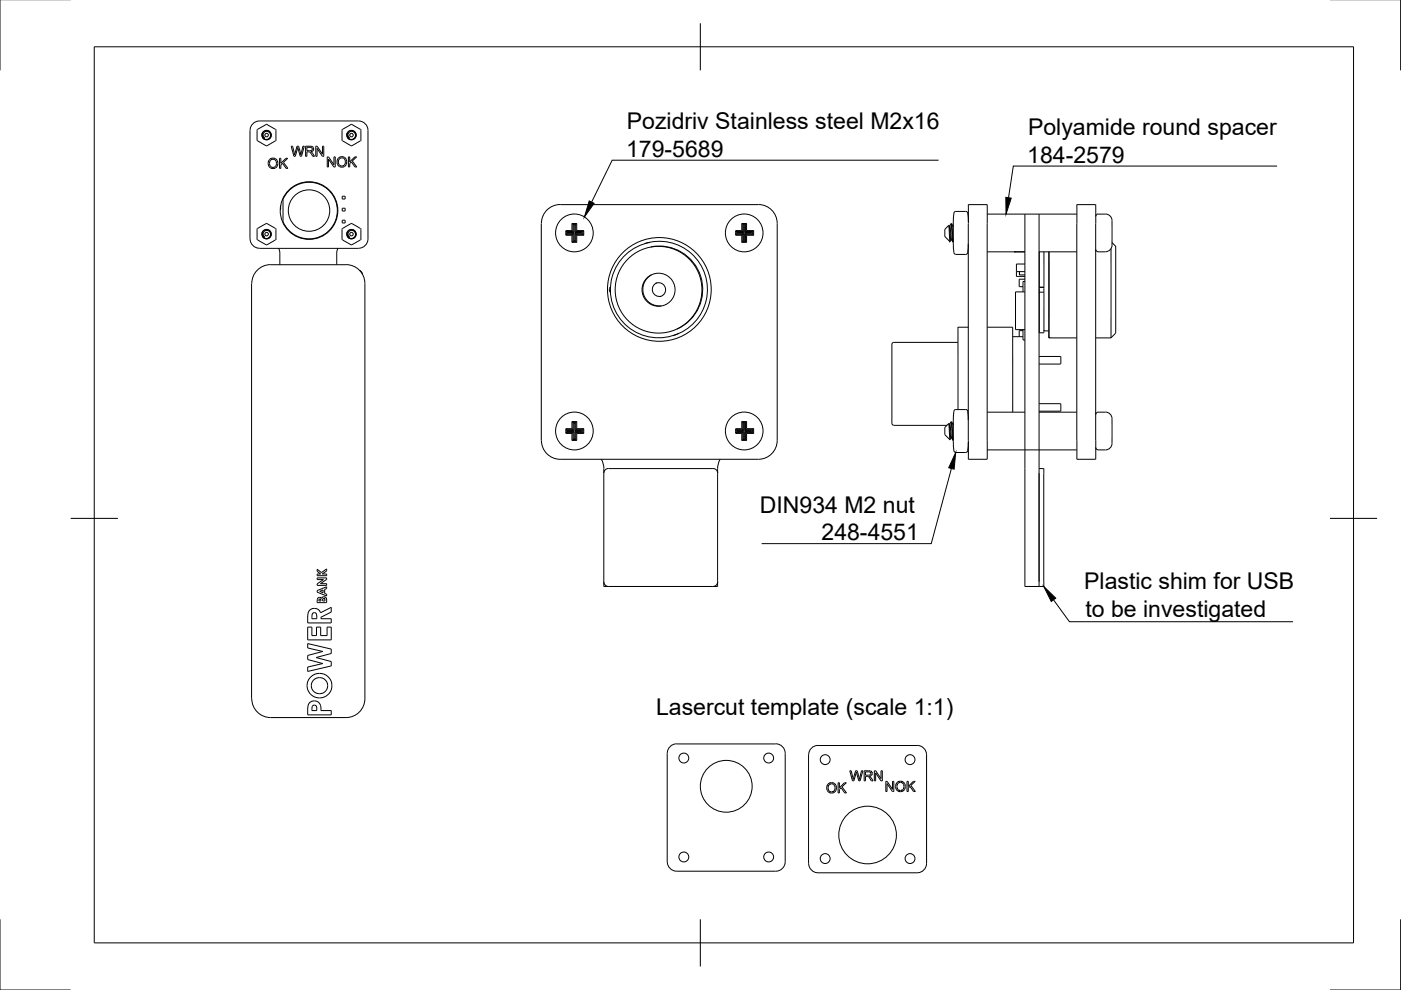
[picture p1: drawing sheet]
<svg xmlns="http://www.w3.org/2000/svg" width="297mm" height="210mm" viewBox="0 0 297 210" stroke-linecap="round" stroke-linejoin="round" font-family="sans-serif">
<!-- layer: Visible -->
<g fill="none" stroke="#000" stroke-width=".21">
<path d="M53.6 26.2l.9-.5 .5-.1h21a2 2 0 0 1 2 2.1v22.9a2.04 2.04 0 0 1-2 2.1l-21-.1a2 2 0 0 1-2-2v-23l.1-.5zM55.7 28.2v.9M55.8 28.5l.2-.4 .3-.2h.4l.5 .3 .2 .6-.5 .7h-.8l-.5-.4 .4 .4 .7 .1 .4-.2 .3-.4v-.7l-.6-.6h-.5l-.4 .2-.3 .3v.5l.2 .3 .3 .3M55.8 28.5v.3l.4 .5M56.4 26.4l-1.3 .8a.86 .86 0 0 0-.6 1.2v.8a.84 .84 0 0 0 .8 1l1.1 .7M56.4 26.4l1.6 .8a.86 .86 0 0 1 .5 1.2v.8a.85 .85 0 0 1-.8 1l-1.3 .7M57.3 33.7l.9-.2 .6 .5 .1 .9-.5 .7-.8 .1-.6-.4-.1-.9zM57.4 34l.5-.2 .6 .3 .1 .8-.4 .5-.5 .1-.5-.4-.1-.6zM59.3 33.6h.2v1l1.1-1h.4l-.9 .8 .9 1.3h-.3l-.8-1.1-.4 .4v.7h-.2zM61.7 31h.3l.5 1.8 .5-1.8h.3l.5 1.8 .4-1.8h.3l-.6 2.1h-.3l-.5-1.8-.5 1.8h-.3zM64.8 31h1.2l.3 .2 .2 .6-.6 .4 .8 .9h-.4l-.5-.7-.3-.2h-.4v.9h-.3zM65.1 31.2l.9 .1 .2 .4-.3 .2-.8 .1z"/>
<path d="M67 31h.2l1.2 1.7v-1.7h.2v2.1h-.3l-1.1-1.6v1.6h-.2zM69.4 33.3h.3l1.1 1.6v-1.6h.3v2.1h-.3l-1.2-1.7v1.7h-.2zM71.8 33.5l.5-.3h.5l.4 .3 .3 .5v.5l-.4 .7-.7 .2-.7-.3-.2-.9zM72 33.7l.5-.2 .6 .3 .1 .8-.4 .5-.5 .1-.5-.4v-.7zM72.5 27.5l1.5-.8a.74 .74 0 0 1 1.2 0l.8 .5a.86 .86 0 0 1 .5 1.2v.8a.85 .85 0 0 1-.8 1l-.6 .4a.85 .85 0 0 1-1.4-.1l-.6-.4a.84 .84 0 0 1-.6-1.2zM73.7 28.2v.9M73.9 33.3h.2v1l1.1-1h.4l-.9 .8 .9 1.3h-.3l-.8-1.1-.4 .4v.7h-.2zM74.2 29.3a.75 .75 0 0 1-.3-1l.4-.4 .4-.1 .4 .3 .2 .3v.6l-.5 .5h-.7l-.5-.4 .3 .3 .5 .2 .8-.2 .3-.5v-.5l-.6-.6-.5-.1-.4 .2-.3 .2-.1 .4 .2 .6 .3 .2M55.6 49.2v.6l.5 .5M55.6 49.2l.5-.4 .7-.1 .5 .4 .2 .7-.4 .6-.4 .2h-.4l-.4-.2-.3-.3 .5 .4h.7l.5-.5v-.7l-.4-.3-.4-.2-.5 .3-.2 .4M55.7 49.2v.9M55.8 49.5v.3l.4 .5"/>
<path d="M56.4 47.4l-1.3 .8a.86 .86 0 0 0-.6 1.2v.8a.86 .86 0 0 0 .8 1.1l1.1 .6M56.4 47.4l1.6 .8a.86 .86 0 0 1 .5 1.2v.8a.87 .87 0 0 1-.8 1.1l-1.3 .6M59.1 52.6l.2 .8v2.7M59.5 43.6l-.1 .9M71.7 52.6l-.3 .8v2.7M72.5 48.5l1.5-.8a.87 .87 0 0 1 1.3 .1l.7 .4a.86 .86 0 0 1 .5 1.2v.8a.87 .87 0 0 1-.8 1.1l-.6 .3a.85 .85 0 0 1-1.4-.1l-.6-.4a.86 .86 0 0 1-.6-1.2zM72.6 41.6h.6v.6h-.6zM72.6 44.1h.6v.6h-.6zM72.6 46.7h.6v.6h-.6zM73.7 49.2v.9M73.9 48.9l.6-.2 .7 .2 .3 .5-.1 .6-.6 .6-.7-.1-.5-.4 .5 .4h.7l.4-.3 .2-.7-.3-.4-.5-.3-.4 .1-.4 .4a.78 .78 0 0 0 .3 1l-.3-.2-.2-.4v-.5zM76.2 57.3l.5 .4 .2 .5"/>
<path d="M114.8 47.4v46M118.8 43.4h42M118.8 43.4a4 4 0 0 0-4 4M120.2 49.5l-.2 .2h1.5M120.2 49.3h1.5M120.2 49.5h1.5M120.2 49.3v.2M121.3 48.9h-1.3v1h1.3M121.3 47.4v1.5M121.3 49.9v1.5M121.3 51.4h1M121.3 47.4h1"/>
<path d="M121.3 47.4l.2 .2M121.3 48.9l.2 .2M121.5 49.7l-.2 .2M121.5 51.2l-.2 .2M121.5 47.6v1.5M121.5 49.7v1.5M121.5 51.2h.6M121.5 49.1h-1.5l.2 .2M121.5 47.6h.6M121.5 49.1l.2 .2M121.5 47.6l.2 .2M121.7 47.8v1.5"/>
<path d="M121.7 49.5v1.5M121.7 47.8h.2M121.7 51h.2M121.7 51l-.2 .2M121.7 49.5l-.2 .2M121.9 49.3h1.5M121.9 49.5l.2 .2M121.9 47.8v1.5M121.9 49.5v1.5M121.9 49.5h1.5M121.9 51l.2 .2M122.1 49.1h1.5v.6h-1.5"/>
<path d="M122.1 51.2l.2 .2M122.1 47.6v1.5M122.1 49.7v1.5M122.1 49.7l.2 .2M122.1 47.6l-.2 .2M122.1 49.1l-.2 .2M122.3 49.9h1.5M122.3 47.4v1.5M122.3 49.9v1.5M122.3 48.9h1.5M122.3 48.9l-.2 .2M122.3 47.4l-.2 .2"/>
<path d="M123.4 49.5l.4 .4M123.4 49.3v.2M123.8 48.9v1M123.8 48.9l-.4 .4M136.6 51.7a10.2 10.2 0 0 1 12.9 6.6 10.2 10.2 0 0 1-6.7 12.8M137.8 51.4a10.2 10.2 0 0 0-7.9 13.1 10.2 10.2 0 0 0 14 6.2M138 52.3a9.2 9.2 0 0 1 10.6 6.3 9.2 9.2 0 0 1-5.1 11.2M138.1 58.3a3.5 3.5 0 0 0-1.6 4.1 3.5 3.5 0 0 0 3.7 2.4M139.3 60a1.49 1.49 0 0 0-.9 1.8 1.49 1.49 0 0 0 1.8 1M156.2 49.5l-.2 .2h1.5M156.2 49.3h1.5M156.2 49.5h1.5"/>
<path d="M156.2 49.3v.2M157.3 48.9h-1.3v1h1.3M157.3 51.4h1M157.3 47.4h1M157.3 47.4v1.5M157.3 49.9v1.5M157.3 47.4l.2 .2M157.3 48.9l.2 .2M157.5 51.2h.6M157.5 49.1h-1.5l.2 .2M157.5 47.6h.6M157.5 47.6v1.5"/>
<path d="M157.5 49.7v1.5M157.5 49.7l-.2 .2M157.5 51.2l-.2 .2M157.5 49.1l.2 .2M157.5 47.6l.2 .2M157.7 47.8h.2M157.7 51h.2M157.7 47.8v1.5M157.7 49.5v1.5M157.7 51l-.2 .2M157.7 49.5l-.2 .2M157.9 49.3h1.5"/>
<path d="M157.9 49.5h1.5M157.9 47.8v1.5M157.9 49.5v1.5M157.9 49.5l.2 .2M157.9 51l.2 .2M158.1 49.7h1.5M158.1 49.1h1.5M158.1 47.6v1.5M158.1 49.7v1.5M158.1 51.2l.2 .2M158.1 49.7l.2 .2M158.1 47.6l-.2 .2"/>
<path d="M158.1 49.1l-.2 .2M158.3 49.9h1.5M158.3 48.9h1.5M158.3 47.4v1.5M158.3 49.9v1.5M158.3 48.9l-.2 .2M158.3 47.4l-.2 .2M159.4 49.3v.2M159.4 49.5l.2 .2M159.6 49.1v.6M159.6 49.7l.2 .2M159.6 49.1l-.2 .2"/>
<path d="M159.8 48.9v1M159.8 48.9l-.2 .2M160.8 43.4a4 4 0 0 1 4 4v46a4 4 0 0 1-4 4M201.1 47.8l-.8 .9v1.4l1.1 1.1M201.1 47.8l.3 3.4 .2-.3M201.2 47.8v.1M201.2 47.9l.4 3M201.2 47.9h.2M201.4 47.9l.2-.5 .5 3.9M201.4 47.9l.4 2.9M201.6 50.9h.2M201.6 47.4l.2 .3 .3 3.4"/>
<path d="M201.8 50.9l.2 .4M201.8 47.5l.2 .4M202 47.9l.1 .3M202 47.9h.1M202.6 53.9h2.2M205.3 43.4h4M205.3 47.4v46M205.3 51.7l-.1 1.9-.4 .3M205.3 43.4v4M205.3 47.1l-.1-1.6-.2-.6-2.4-.1-.3 .2-.2 2.1v4.6l.2 1.9 .3 .3M209.3 45.4h19M209.3 53.4h8"/>
<path d="M209.3 43.4v54h-4v-4M215.1 53.4h.1M215.5 57.6h1.8M216.1 58.2l.1-.6-.1 .7h1.2M217.3 45.4v50M217.3 56h-1.8v2.6h1.8M217.3 59.2h-1.2v1.6h.8M217.3 59.7h-.4v2.2M220.3 45.4v50M220.3 53.4h8M220.3 53.4v7.5M221.3 53.4v7.3"/>
<path d="M228.3 43.4h4M228.3 47.4v46M228.3 43.4v4M232.3 43.4v54h-4v-4M232.3 52.9l.3 .4 .2 .1h1.6M234.4 45.4h-1.6l-.4 .2-.1 .3M234.4 45.4a1.51 1.51 0 0 1 1.4 1.9v4.7M235.6 52.7v18.9M235.8 51.4l.7 .8v18.4M235.8 52a1.41 1.41 0 0 1-1.4 1.4M236.5 52.2v.1M53.3 60.1v88"/>
<path d="M53.4 60.1a4 4 0 0 1 4-4h16a4 4 0 0 1 4 4v88a4 4 0 0 1-4 4h-16a4 4 0 0 1-4-4M129.2 61.1v.6l.2 .2M129.4 61.9h.1M129.4 60.9h.1M129.4 60.9l-.2 .2M139 60.1a1.49 1.49 0 0 1 2 .9 1.49 1.49 0 0 1-1.1 1.9M189.1 73v16.8M203.1 72.6h-13.6l-.4 .4M203.1 69.4h2.2M203.1 69.4v17.4M209.3 69.4h5.4M214.7 71.4h2.2"/>
<path d="M214.7 69.4v18M216.9 70.1h-.8v1.3M216.9 69.9v2.2h.4M217.3 61.9h-2v8h2M220.3 75.6h4.6v.8v.8h-4.6M220.3 61.9h.1M220.3 70.5h.1M220.3 61.1v.8M220.3 61.9h1M220.3 61.9v8.7h1M221.3 60.9h-1M221.3 60.9h-1v.2"/>
<path d="M221.3 61.1v.6M221.3 60.7v.4M221.3 62.1v8.5M221.3 61.7v.4M221.3 70l.2 .1M221.5 70.2h.9M222.4 71.6h.1M222.4 71.6h5.9M222.4 71.6v-18.2v18.2M232.3 71.6h3.2M236.5 70.6l-1 1M114.8 93.4a4 4 0 0 0 4 4h42"/>
<path d="M120.2 91.5l-.2 .2h1.5v1.5M120.2 91.3v.2M120.2 91.3h1.5M120.2 91.5h1.5M121.3 89.4v1.5M121.3 91.9v1.5M121.3 90.9h-1.3v1h1.3M121.3 93.4h1M121.3 90.9l.4 .4M121.3 89.4h1M121.3 89.4l.4 .4M121.5 93.2l-.2 .2"/>
<path d="M121.5 93.2h.6M121.7 89.8v1.5M121.7 91.5v1.5M121.7 91.5l-.4 .4M121.7 89.8h.2M121.7 93h.2M121.7 93l-.2 .2M121.9 89.8v1.5M121.9 91.5v1.5M121.9 91.5l.4 .4M121.9 91.3h1.5M121.9 91.5h1.5"/>
<path d="M121.9 93l.2 .2M122.1 93.2l.2 .2M122.3 89.4v1.5M122.3 91.9v1.5M122.3 91.9h1.5M122.3 90.9l-.4 .4M122.3 90.9h1.5M122.3 89.4l-.4 .4M123.4 91.3v.2M123.4 91.5l.2 .2M123.6 91.1v.6M123.6 91.1h-1.5v-1.5h-.6v1.5h-1.5l.2 .2"/>
<path d="M123.6 91.7h-1.5v1.5M123.6 91.7l.2 .2M123.6 91.1l-.2 .2M123.8 90.9v1M123.8 90.9l-.2 .2M127.5 97.4l.4 1.1 .1 .9M152.7 97.4l-.4 .7-.2 1.3v24.9h-24.1v-24.9M156.2 91.5l-.2 .2h1.5v1.5M156.2 91.3l-.2-.2h1.5v-1.5h.6v1.5h1.5v.6h-1.5v1.5M156.2 91.3h1.5M156.2 91.5h1.5M156.2 91.3v.2"/>
<path d="M157.3 90.9h-1.3v1h1.3M157.3 93.4h1M157.3 89.4h1M157.3 89.4l.4 .4M157.3 89.4v1.5M157.3 91.9v1.5M157.3 90.9l.4 .4M157.5 93.2h.6M157.5 93.2l-.2 .2M157.7 89.8h.2M157.7 93h.2M157.7 91.5l-.4 .4"/>
<path d="M157.7 89.8v1.5M157.7 91.5v1.5M157.7 93l-.2 .2M157.9 91.3h1.5M157.9 91.5h1.5M157.9 91.5l.4 .4M157.9 89.8v1.5M157.9 91.5v1.5M157.9 93l.2 .2M158.1 93.2l.2 .2M158.3 91.9h1.5M158.3 90.9h1.5"/>
<path d="M158.3 90.9l-.4 .4M158.3 89.4v1.5M158.3 91.9v1.5M158.3 89.4l-.4 .4M159.4 91.5l.4 .4M159.4 91.3v.2M159.8 90.9v1M159.8 90.9l-.4 .4M189.1 89.8l.4 .4h11.3M201.1 89.8l-.8 .8v1.5l1.1 1.1M201.1 89.8l.3 3.4M201.2 89.8l.4 3.1"/>
<path d="M201.2 89.9h.2M201.4 89.9l.4 3M201.6 89.5l.5 3.8M201.6 89.5l-.2 .4M201.6 92.9h.2M201.6 89.5h.2M201.6 92.9l-.2 .3M201.8 89.5l.3 3.6M201.8 89.5l.3 .7M201.8 92.9l.2 .4M202 89.9h.1M202.1 93.7l.2 1.9 .2 .3h2.3l.4-.3"/>
<path d="M205.2 87.2l.1 1.9M205.2 87.2l-.4-.4h-2.2l-.3 .2-.2 2.1v4.6M205.3 93.7l-.1 1.9M209.3 95.4h19M209.3 87.4h8M217.3 95.4v28.9h4v-24.9l-1-.1M220.3 85.6h4.6v.8v.8h-4.6M220.3 87.4h8M220.3 95.4v28.9M232.3 94.9l.3 .4 .2 .1M232.8 95.4h1.6M234.4 87.4h-1.6l-.4 .2-.1 .3"/>
<path d="M234.4 87.4a1.51 1.51 0 0 1 1.4 1.9v1.3a11 11 0 0 1-.3 4.2l-.7 .5-.4 .1M128 100.3a.97 .97 0 0 1 1-1h22.2a1.01 1.01 0 0 1 1 1M65.2 133h.9v1.8h1v-1.8h.9v1.8h1.3v-1.8h.9v2.7h-5zM65.2 136.5l5 1.1v.9l-3.2 .9 3.2 .9v.9l-5 1.2v-1l3.2-.7-3.2-.9v-.8l3.2-.9-3.2-.7zM65.6 129.4l.6-.4h.8l.5 .3 .5 .6 2.2-1.1v1l-2.1 1.1v.3h2.1v.9h-5l.1-1.9zM66.3 130l.2-.1 .5 .1 .2 1.2h-1.1zM67.2 125.2l2.1-.8v.4l-.5 .2v.8l.5 .2v.4l-2.1-.8zM67.2 120.7l.9 .7 1.2-.8v.4l-1 .7h1v.4h-2.1v-.4h.8l-.8-.6zM67.2 122.5h2.1v.3l-1.4 1h1.4v.3h-2.1v-.3l1.4-.9h-1.4zM67.4 126.8l.6-.1a.25 .25 0 0 0 .2 .1 .25 .25 0 0 0 .2-.2l.4-.1 .4 .3 .1 1h-2.1l.1-.7zM67.6 127.1l.3-.1 .2 .4h-.5zM67.8 125.4l.7-.3v.6z"/>
<path d="M68.5 127h.4v.4h-.5zM128 123.3a1.01 1.01 0 0 0 1 1M152.2 123.3a1.01 1.01 0 0 1-1 1M65.6 149l.8-.4 .9 .2 .6 .7 .2 1.2h2.1v.9h-5l.1-1.8zM66.3 149.7l.2-.2 .5 .1 .2 1.1h-1.1zM143.5 157.7h21M143.5 157.7a2.04 2.04 0 0 0-2 2v23a2 2 0 0 0 2 2h21a2 2 0 0 0 2-2v-23a2 2 0 0 0-2-2M171.4 160.1v23M171.4 160a1.96 1.96 0 0 1 2-1.9l21-.1a2 2 0 0 1 2 2M175.5 166.3l.6-.4 .5 .1 .5 .2 .2 .5v.5l-.3 .8-.7 .2-.7-.3-.3-.7zM175.8 166.4l.6-.2 .5 .2 .1 .9-.4 .5-.5 .1-.4-.4-.1-.6zM177.7 166h.3v1l1-1h.4l-.9 .8 1 1.3h-.4l-.8-1.1-.3 .4v.7h-.3z"/>
<path d="M180.2 163.4h.3l.4 1.9 .5-1.9h.3l.5 1.9 .4-1.9h.3l-.5 2.2h-.3l-.5-1.9-.6 1.9h-.3zM183.2 163.4h1.2l.4 .2 .1 .6-.3 .3-.3 .1 .8 1h-.4l-.5-.8-.3-.2h-.4v1h-.3zM183.5 163.7h.9l.2 .4-.2 .2-.9 .1zM185.4 163.4h.3l1.1 1.7v-1.7h.3v2.2h-.3l-1.1-1.7v1.7h-.3zM187.8 165.7h.3l1.1 1.7v-1.7h.3v2.1h-.3l-1.1-1.7v1.7h-.3zM190.2 165.9l.4-.2 .5-.1 .6 .4 .2 .9-.3 .8-.9 .1-.6-.3-.2-.8zM190.4 166.1l.6-.2 .5 .3 .1 .8-.4 .5h-.6l-.4-.3v-.7zM192.3 165.7h.3v1l1.1-1h.3l-.9 .8 1 1.3h-.4l-.8-1.1-.3 .4v.7h-.3zM196.4 160.1v23a2 2 0 0 1-2 2h-20.9a2 2 0 0 1-2.1-2"/>
<circle cx="56.5" cy="28.6" r=".37"/>
<circle cx="56.5" cy="28.6" r="1.01"/>
<circle cx="74.5" cy="28.6" r=".37"/>
<circle cx="74.5" cy="28.6" r="1.01"/>
<circle cx="56.5" cy="49.6" r=".37"/>
<circle cx="56.5" cy="49.6" r="1.01"/>
<circle cx="65.5" cy="44.6" r="6"/>
<circle cx="65.5" cy="44.6" r="4.4"/>
<circle cx="65.5" cy="44.6" r="6.1"/>
<circle cx="74.5" cy="49.6" r=".37"/>
<circle cx="74.5" cy="49.6" r="1.01"/>
<circle cx="121.8" cy="49.4" r="4"/>
<circle cx="157.8" cy="49.4" r="4"/>
<circle cx="139.6" cy="61.4" r="3.5"/>
<circle cx="139.6" cy="61.4" r="9.2"/>
<circle cx="139.8" cy="61.4" r="11"/>
<circle cx="121.8" cy="91.4" r="4"/>
<circle cx="157.8" cy="91.4" r="4"/>
<circle cx="67.7" cy="145.4" r="1.73"/>
<circle cx="67.7" cy="145.3" r="2.62"/>
<circle cx="145" cy="160.7" r="1.05"/>
<circle cx="154" cy="166.7" r="5.5"/>
<circle cx="163" cy="160.7" r="1.05"/>
<circle cx="175" cy="161.1" r="1.05"/>
<circle cx="183.9" cy="177" r="6.1"/>
<circle cx="192.9" cy="161.1" r="1.05"/>
<circle cx="145" cy="181.7" r="1.05"/>
<circle cx="163" cy="181.7" r="1.05"/>
<circle cx="175" cy="182" r="1.05"/>
<circle cx="192.9" cy="182" r="1.05"/>
</g>
<!-- layer: Border -->
<path d="M0 -.1v15M297 -.1v15M20 9.9h267v190h-267zM148.5 4.9v10M15 109.9h10M282 109.9h10M0 194.9v15h15M148.5 194.9v10M297 194.9v15h-15" fill="none" stroke="#000" stroke-width=".21"/>
<!-- layer: Annotations -->
<path d="M124.9 42.6l1.1 .5-2.1 2.9zM213.3 41.8l1.1 .2-1.1 3.4zM202.6 95.9l-.3 3.6-1.2-.3zM221.3 124.3l2.5 2.5-.9 .7z" fill="#000" stroke="#000" stroke-width=".21"/>
<path d="M199 34h-69.2l-4.4 8.9M270.8 35.2h-56l-1 6.7M201.7 99.3l-4.3 16h-35.9M223.4 127.2l3.3 4.6h47.5" fill="none" stroke="#000" stroke-width=".21"/>
<g font-size="4.9">
<text x="132.9" y="27.4">Pozidriv Stainless steel M2x16</text>
<text x="218" y="28.7">Polyamide round spacer</text>
<text x="132.8" y="33.3">179-5689</text>
<text x="217.8" y="34.5">184-2579</text>
<text x="161.1" y="108.7">DIN934 M2 nut</text>
<text x="174.2" y="114.6">248-4551</text>
<text x="229.9" y="124.9">Plastic shim for USB</text>
<text x="230.1" y="130.8">to be investigated</text>
<text x="139.1" y="151.5">Lasercut template (scale 1:1)</text>
</g>
</svg>
